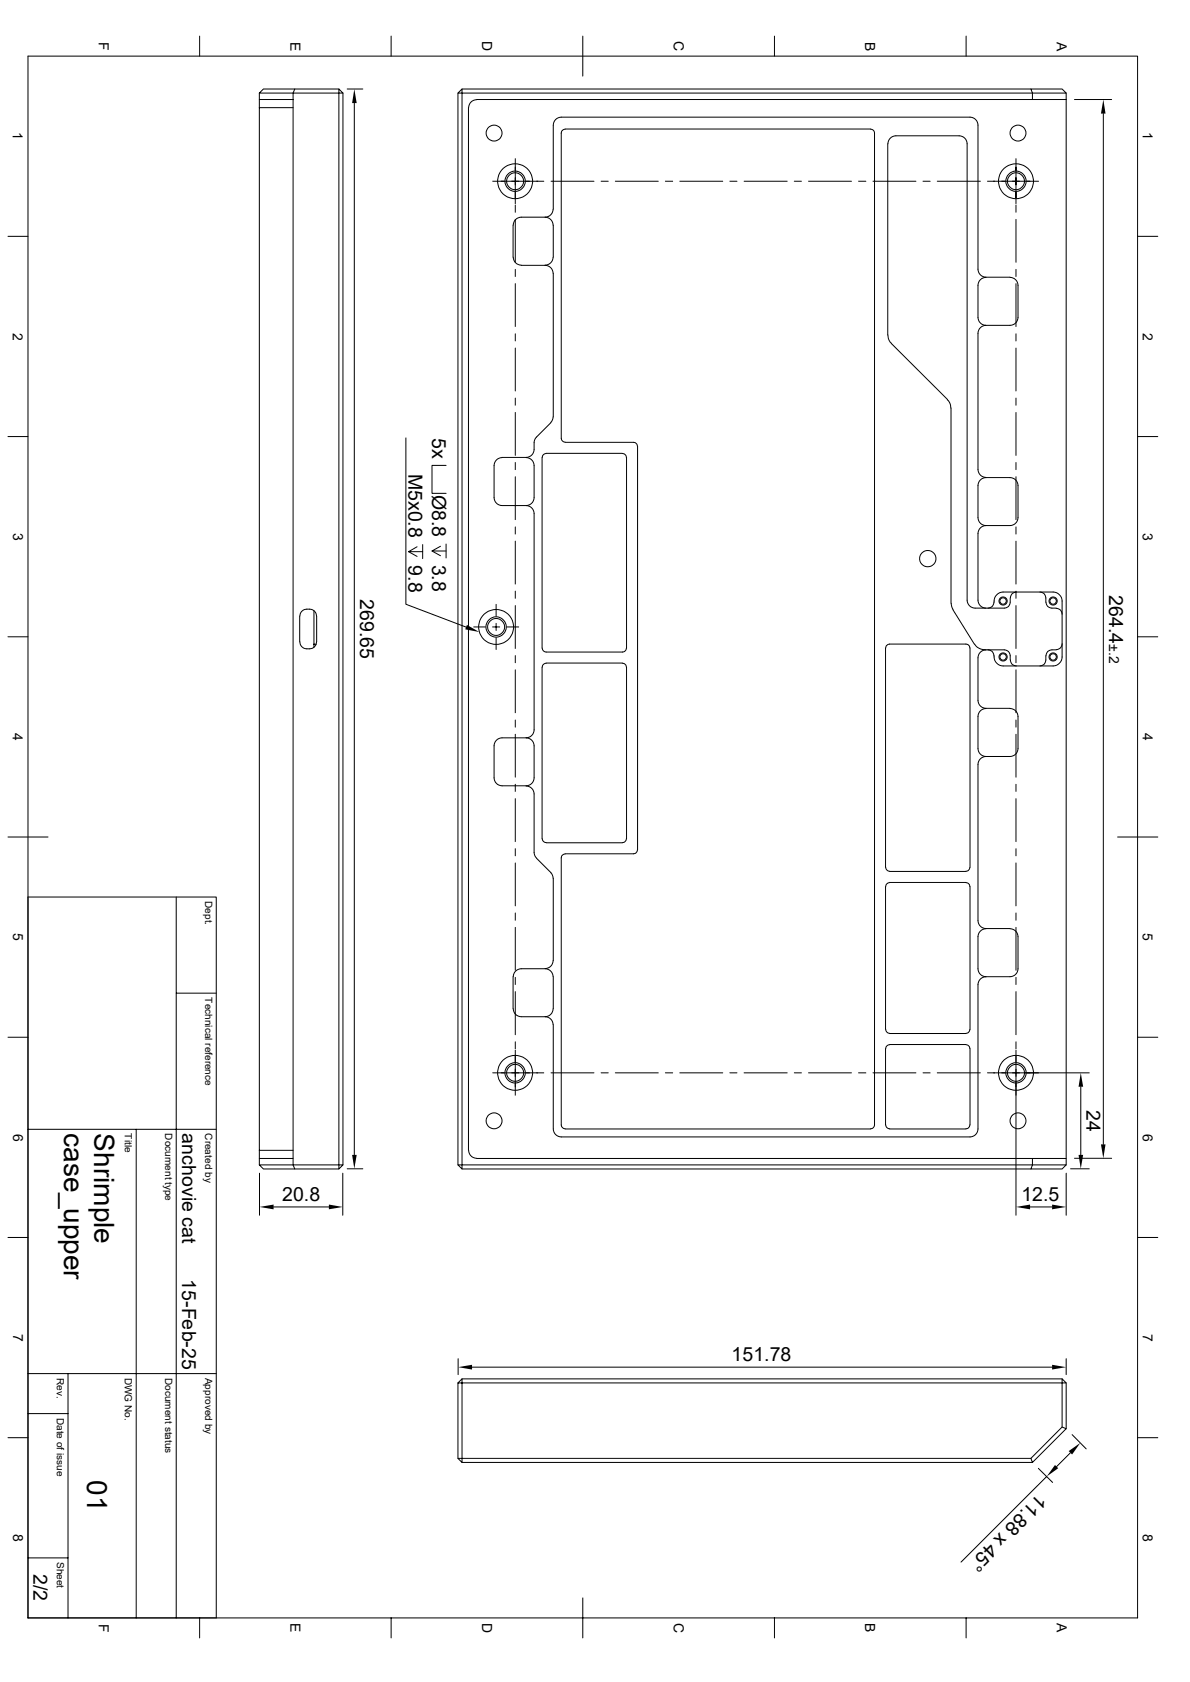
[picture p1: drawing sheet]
<svg xmlns="http://www.w3.org/2000/svg" width="297mm" height="420mm" viewBox="0 0 297 420" stroke-linecap="round" stroke-linejoin="round" font-family="sans-serif">
<g fill="none" stroke="#000" stroke-width=".25">
<path d="M7 14h276.9v390h-276.9zM49.8 9v5M97.6 9v5M145.5 9v10M193.3 9v5M241.1 9v5M64.7 24.8v2.1M64.7 23.2v1.6h8.5M64.7 26.9h8.5M64.7 26.9v260.3M65.7 22.2h7.9l-.4 1h-8.5zM73.6 22.2h11"/>
<path d="M84.6 22.2l1 1h-1zM85.6 23.2v267.7M86.7 22.2h3.9M88.4 25.7v262.7M114.3 23.2l1-1v1zM114.3 23.2v267.7M115.3 22.2h142M116.9 26.9v260.3M119 24.8h138.7v-1.6h-142.4v267.7h142.4v-1.6h8.4v1.6M119 24.9a2.02 2.02 0 0 0-2 2M128.6 39.6v11.2M141.1 32.3l-.9 .4-.1 .5v76.2l.3 .7 .7 .3"/>
<path d="M141.1 32.2h76.2M217.3 32.3l.7 .3 .3 .6v247.7l-.3 .7-.7 .3M221.6 35.9v47.8M221.6 35.9a2.02 2.02 0 0 1 2-2h15.8a2.02 2.02 0 0 1 2 2v114a2.02 2.02 0 0 0 2 1.9h7.3a1.45 1.45 0 0 0 1.4-1.4v-1.1M253.6 39.6v11.2M257.3 22.2h7.8l1 1h-8.4zM257.7 24.8h8.4M266.1 23.2v266.1M268.2 24.8h9.3M275.4 28.4v257.3M2 59h5M123 45.3h12.7"/>
<path d="M128.1 56.2v8M128.6 51.2v1.8M128.6 54.8v10.7M136.1 54.2h-6a2.02 2.02 0 0 0-2 2M136.1 54.2a2.02 2.02 0 0 1 1.9 2M137.5 45.3h10.8M138 52.2a2.02 2.02 0 0 1-1.9 2M138.1 52.2v-21a2.02 2.02 0 0 1 2-1.9h102a2.02 2.02 0 0 1 2 1.9v36a2.02 2.02 0 0 0 2 2h6M138.1 56.2v8M150 45.3h1.8M153.6 45.3h10.7M166.1 45.3h1.8"/>
<path d="M169.7 45.3h10.7M182.2 45.3h1.7M185.7 45.3h10.8M198.2 45.3h1.8M201.8 45.3h10.7M214.3 45.3h1.8M217.9 45.3h10.7M230.4 45.3h1.8M233.9 45.3h10.8M253.6 51.2v1.8M253.6 54.8v10.7M259.2 45.3h-12.7"/>
<path d="M283.9 59h5.1M128.1 64.2a2.02 2.02 0 0 0 2 2M128.6 67.3v1.7M128.6 70.8v10.7M130.1 66.3h6a2.02 2.02 0 0 1 1.9 1.9M138 64.2a2.02 2.02 0 0 1-1.9 2M138.1 68.2v35.9M246.1 69.3a2.02 2.02 0 0 0-2 1.9v8a2.02 2.02 0 0 0 2 2M252.1 69.3a2.02 2.02 0 0 1 2 1.9v8a2.02 2.02 0 0 1-2 2h-6M253.6 67.3v1.7M253.6 70.8v10.7M128.6 83.4v1.7"/>
<path d="M128.6 86.9v10.7M128.6 99.4v1.8M221.6 83.7l.2 1.1 .7 .9M222.5 85.8l14 14M236.4 99.8l.7 1 .2 1.1M246.1 81.2a2.02 2.02 0 0 0-2 2v34a2.02 2.02 0 0 0 2 2M253.6 83.4v1.7M253.6 86.9v10.7M253.6 99.4v1.8M2 109h5M101.3 109.3v41.6l15 5.7M111.3 116.2h-3.5v7h3.5"/>
<path d="M125.3 114.3a2.02 2.02 0 0 0-2 1.9v8a2.02 2.02 0 0 0 2 2h6M128.6 103v10.7M128.6 115.5v1.8M128.6 119v10.8M131.3 114.3a2.02 2.02 0 0 1 2 1.9v8a2.02 2.02 0 0 1-2 2M135.3 114.2v47.6M136.3 113.2l-.7 .3-.3 .7M136.3 113.2h19.1M137.5 105.5l-3.9 3.9a3.9 3.9 0 0 0-.3 2.8 2.02 2.02 0 0 1-2 2h-6M138 104.1l-.1 .8-.4 .6M141.1 110.4h17l.5 .2 .4 .6 .1 101-.5 .9-.5 .1h-17l-.7 .3-.3 .5v66.9l.3 .7 .7 .3M155.4 113.2l.5 .2 .5 .8-.1 47.6-.1 .5-.3 .4-.5 .1h-19.1l-.7-.3-.3-.7"/>
<path d="M237.4 101.9v48.7M246.1 119.3a2.02 2.02 0 0 0-2 1.9v8a2.02 2.02 0 0 0 2 2M246.1 119.3h6a2.02 2.02 0 0 1 2 1.9v8a2.02 2.02 0 0 1-2 2h-6M253.6 103v10.7M253.6 115.5v1.8M253.6 119v10.8M283.9 109h5.1M102 137.8l2.1 1.1M104.1 136.5l-2.1 1.3h3.5M105.5 136v3.5M107.8 137.6l2.1 1.2M109.9 136.4l-2.1 1.2h3.5"/>
<path d="M111.3 135.8v3.5M128.6 131.6v1.7M128.6 135.1v10.7M131.3 126.2a2.02 2.02 0 0 1 2 2v54a2.02 2.02 0 0 1-2 2M246.1 131.2a2.02 2.02 0 0 0-2 2v16.7a2.02 2.02 0 0 0 2 1.9M253.6 131.6v1.8M253.6 135.1v10.7M2 159h5M78.4 152.5v8.4M79 153.8a2.13 2.13 0 0 0-2.1-1.7 2.13 2.13 0 0 0-2.1 1.7v6.5a2.1 2.1 0 0 0 2.1 1.7 2.1 2.1 0 0 0 2.1-1.7M79 153.8v6.5M118.2 156.5h3"/>
<path d="M122.9 156.5h1.8M123.8 150.9v3M123.8 155.7v1.7M123.8 159.2v3M126.5 156.5h3M128.6 147.6v1.8M128.6 151.2v10.7M237.4 150.6l.5 1.6M237.8 152.2l5.4 8.7M246.6 151.8a1.8 1.8 0 0 0 1.6-2.2l.6-1.1 1.1-.6 12.9-.1a2.32 2.32 0 0 1 2.3 2.3v13.9a2.32 2.32 0 0 1-2.3 2.3h-12.4a2.51 2.51 0 0 1-2.4-2.9l-.4-.7-1-.4M253.6 147.6v1.8M253.6 151.2v10.7"/>
<path d="M253.7 147.8a1.45 1.45 0 0 0-1.5 1.5M259.5 147.8a1.45 1.45 0 0 1 1.5 1.5v1.1M261.1 150.4a1.45 1.45 0 0 0 1.5 1.4h1a1.52 1.52 0 0 1 1.5 1.6M283.9 159h5.1M78.4 160.9v.7M78.4 160.9h.5M128.6 163.7v1.8M128.6 167.3v10.7M128.6 179.8v1.8M135.3 166.6v42.8M136.3 165.6l-.7 .3-.3 .7M136.3 165.6h19.1"/>
<path d="M155.4 165.6l.5 .1 .5 .9-.1 42.8-.3 .7-.6 .3M221 161.8v54.8M221.1 161.8l.1-.5 .8-.5h19.1l.5 .2 .3 .3 .2 .5M242.1 161.8v54.8M243.2 160.8a2.95 2.95 0 0 0 2.5 1.4l5 .1a1.45 1.45 0 0 1 1.4 1.4v1.1M246.1 162.3a2.02 2.02 0 0 0-2 2v10.6a2.02 2.02 0 0 0 2 2M246.1 176.9a2.02 2.02 0 0 0-2 2v8a2.02 2.02 0 0 0 2 2M246.1 176.9h6a2.02 2.02 0 0 1 2 2v8a2.02 2.02 0 0 1-2 2h-6M252.2 164.8a1.45 1.45 0 0 0 1.5 1.5M253.6 163.7v1.8M253.6 167.3v10.7M253.6 179.8v1.8"/>
<path d="M261 163.7v1.1a1.45 1.45 0 0 1-1.5 1.5M265.1 160.7a1.45 1.45 0 0 1-1.5 1.5l-1 .1a1.45 1.45 0 0 0-1.5 1.4M128.6 183.3v10.8M128.6 195.8v1.8M128.6 199.4v10.7M131.3 196.3a2.02 2.02 0 0 1 2 1.9v15l.6 1 3.6 3.7M131.3 184.2a2.02 2.02 0 0 1 2 2v8a2.02 2.02 0 0 1-2 2M131.3 184.2h-6a2.02 2.02 0 0 0-2 2v8a2.02 2.02 0 0 0 2 2h6M246.1 188.9a2.02 2.02 0 0 0-2 2v39a2.02 2.02 0 0 0 2 2h6M253.6 183.3v10.8M253.6 195.8v1.8M253.6 199.4v10.7"/>
<path d="M2 209h10M128.6 211.9v1.8M128.6 215.5v10.7M135.3 209.4l.3 .7 .7 .3M136.3 210.4h19.1M137.5 217.9l.4 .6 .1 .8M138.1 219.3v20.6M221.1 216.6l.3 .7 .6 .3h19.1l.7-.3 .3-.7M253.6 211.9v1.8M253.6 215.5v10.7M278.9 209h10.1M7 224h47v180"/>
<path d="M44 224v180M128.6 228v1.8M128.6 231.6v10.7M138 239.9a2.02 2.02 0 0 1-1.9 2M221 221.4v35.6M222 220.4l-.8 .5-.1 .5M222 220.3h19.1M241.1 220.4l.5 .1 .3 .4 .2 .5M242.1 221.4v35.6M246.1 231.9a2.02 2.02 0 0 0-2 2v8a2.02 2.02 0 0 0 2 2M252.1 231.9a2.02 2.02 0 0 1 2 2v8a2.02 2.02 0 0 1-2 2h-6M253.6 228v1.8"/>
<path d="M253.6 231.6v10.7M2 259h5M44 248h10M128.1 243.9v8M128.1 251.9a2.02 2.02 0 0 0 2 2h6M128.1 243.9a2.02 2.02 0 0 1 2-2h6a2.02 2.02 0 0 1 1.9 2M128.6 244.1v1.7M128.6 247.6v10.8M136.1 253.9a2.02 2.02 0 0 1 1.9 2M138 251.9a2.02 2.02 0 0 1-1.9 2M138.1 243.9v8M221.1 257l.3 .7 .6 .3"/>
<path d="M222 258.1h19.1M242.1 257l-.3 .7-.7 .3M246.1 243.9a2.02 2.02 0 0 0-2 2v36a2.02 2.02 0 0 1-2 2h-102a2.02 2.02 0 0 1-2-2v-26M253.6 244.1v1.7M253.6 247.6v10.8M283.9 259h5.1M128.6 260.1v1.8M128.6 262.3v11.2M135.7 267.9h-12.7M137.5 267.9h10.8M150 267.9h1.8M153.6 267.9h10.7"/>
<path d="M166.1 267.9h1.8M169.7 267.9h10.7M182.2 267.9h1.7M185.7 267.9h10.8M198.2 267.9h1.8M201.8 267.9h10.7M214.3 267.9h1.8M217.9 267.9h10.7M221 261.8v19.1M222 260.9l-.6 .3-.3 .6M222 260.8h19.1M230.4 267.9h1.8"/>
<path d="M233.9 267.9h10.8M241.1 260.9l.7 .3 .3 .6M242.1 261.8v19.1M246.5 267.9h25.4M253.6 260.1v1.8M253.6 262.3v41.1M269.7 271.4v17M7 282h47M34 282v122M64.7 287.2v2.1M64.7 287.2h8.5M64.7 290.9h8.5l.4 1h-7.9z"/>
<path d="M64.8 292.9v10.5M73.2 289.3v-266.1h11.4v267.7h-11.4v-1.6h-8.5v1.6M73.6 291.9h11M84.6 290.9h1l-1 1zM85.6 292.9v10.5M86.7 291.8h3.9M114.3 290.9h1v1zM115.3 291.9h142M117 287.2a2.02 2.02 0 0 0 2 2M119 289.3h138.7M141.1 281.9h76.2M221.1 280.9l.3 .7 .6 .3"/>
<path d="M222 281.9h19.1M242.1 280.9l-.3 .7-.7 .3M257.7 290.9h8.4l-1 1h-7.8zM266.1 292.9v10.5M267.2 291.8h4.7M268.2 289.2h9.3M2 309h5M68.3 301.4h13.8M257.1 301.4h5.5M283.9 309h5.1M114.3 339.3v3.9M266.1 339.3v3.9"/>
<path d="M2 359h5M7 353h10M7 343h47M17 343v61M114.3 345.3v18.9M115.3 344.3h149.8M117.8 341.4h144.8M265.1 356.3l1 .4-8.4 8.5-.4-1zM265.1 344.3l1 1h-1zM265.1 356.3v-11h-149.8v-1l-1 1h1v18.9h142M266.1 345.3v11.4M267.6 358.2l3.5 3.6"/>
<path d="M283.9 359h5.1M114.3 364.2h1v1zM115.3 365.2h142.4M259.2 366.6l3.5 3.6M261.2 368.7l-21.3 21.4M267.2 362.8l-3.5 3.4M7 389h10M145.5 399v10M49.8 404v5M97.6 404v5M193.3 404v5M241.1 404v5"/>
<circle cx="123.3" cy="33.2" r="1.98"/>
<circle cx="254.1" cy="33.2" r="1.98"/>
<circle cx="128.6" cy="45.3" r="2.53"/>
<circle cx="128.6" cy="45.3" r="2.11"/>
<circle cx="128.6" cy="45.3" r="4.4"/>
<circle cx="253.6" cy="45.3" r="2.53"/>
<circle cx="253.6" cy="45.3" r="2.11"/>
<circle cx="253.6" cy="45.3" r="4.4"/>
<circle cx="231.6" cy="139.5" r="2.04"/>
<circle cx="123.8" cy="156.6" r="2.53"/>
<circle cx="123.8" cy="156.6" r="2.11"/>
<circle cx="123.8" cy="156.5" r="4.4"/>
<circle cx="250.4" cy="150.1" r=".8"/>
<circle cx="250.4" cy="150.1" r="1.02"/>
<circle cx="262.8" cy="150.1" r=".8"/>
<circle cx="262.9" cy="150.1" r="1.02"/>
<circle cx="250.4" cy="164" r=".8"/>
<circle cx="250.4" cy="164" r="1.02"/>
<circle cx="262.8" cy="164" r=".8"/>
<circle cx="262.9" cy="164" r="1.02"/>
<circle cx="123.3" cy="279.9" r="1.98"/>
<circle cx="128.6" cy="267.9" r="2.53"/>
<circle cx="128.6" cy="267.9" r="4.4"/>
<circle cx="128.6" cy="267.9" r="2.11"/>
<circle cx="253.6" cy="267.9" r="2.53"/>
<circle cx="253.6" cy="267.9" r="4.4"/>
<circle cx="253.6" cy="267.9" r="2.11"/>
<circle cx="254.1" cy="279.9" r="1.98"/>
</g>
<g fill="#000">
<path d="M88.4 22.2l.6 3.5h-1.1zM275.4 24.8l.5 3.6h-1.1zM116.5 156l3.1 1.8-3.5-.7zM269.7 267.9l.6 3.5h-1.1zM87.9 288.4h1.1l-.6 3.4zM269.2 288.4h1.1l-.6 3.4zM274.8 285.7h1.1l-.5 3.5zM64.8 301.4l3.5-.6v1.2zM82.1 300.8l3.5 .6-3.5 .6zM253.6 301.4l3.5-.6v1.2zM262.6 300.8l3.5 .6-3.5 .6zM114.3 341.4l3.5-.6v1.2z"/>
<path d="M262.6 340.8l3.5 .6-3.5 .6zM263.3 365.8l.8 .8-2.9 2.1zM266.7 362.3l2.9-2-2 2.9z"/>
</g>
<g font-size="7">
<text x="16" y="283" transform="rotate(90 16 283)">case_upper</text>
<text x="23.5" y="283" transform="rotate(90 23.5 283)">Shrimple</text>
<text x="21.7" y="369.6" transform="rotate(90 21.7 369.6)">01</text>
</g>
<g font-size="4.9">
<text x="107.8" y="109.3" transform="rotate(90 107.8 109.3)">5x</text>
<text x="102" y="118.3" transform="rotate(90 102 118.3)">M5x0.8</text>
<text x="107.8" y="123.5" transform="rotate(90 107.8 123.5)">Ø8.8</text>
<text x="102" y="141.2" transform="rotate(90 102 141.2)">9.8</text>
<text x="107.8" y="141" transform="rotate(90 107.8 141)">3.8</text>
<text x="89.9" y="149.6" transform="rotate(90 89.9 149.6)">269.65</text>
<text x="276.8" y="148.5" transform="rotate(90 276.8 148.5)">264.4</text>
<text x="271.2" y="277.2" transform="rotate(90 271.2 277.2)">24</text>
<text x="45.5" y="283" transform="rotate(90 45.5 283)">anchovie cat</text>
<text x="70.4" y="299.9">20.8</text>
<text x="254.9" y="299.9">12.5</text>
<text x="45.5" y="319.4" transform="rotate(90 45.5 319.4)">15-Feb-25</text>
<text x="182.6" y="339.9">151.78</text>
<text x="259.2" y="372.8" transform="rotate(135 259.2 372.8)">11.88 x 45°</text>
<text x="8.3" y="393.1" transform="rotate(90 8.3 393.1)">2/2</text>
</g>
<g font-size="3.5">
<text x="24.6" y="10.5" transform="rotate(90 24.6 10.5)">F</text>
<text x="72.5" y="10.4" transform="rotate(90 72.5 10.4)">E</text>
<text x="120.3" y="10.2" transform="rotate(90 120.3 10.2)">D</text>
<text x="168.1" y="10.2" transform="rotate(90 168.1 10.2)">C</text>
<text x="215.9" y="10.4" transform="rotate(90 215.9 10.4)">B</text>
<text x="263.8" y="10.4" transform="rotate(90 263.8 10.4)">A</text>
<text x="3.2" y="33.1" transform="rotate(90 3.2 33.1)">1</text>
<text x="285.2" y="33.1" transform="rotate(90 285.2 33.1)">1</text>
<text x="3.2" y="83" transform="rotate(90 3.2 83)">2</text>
<text x="285.2" y="83.1" transform="rotate(90 285.2 83.1)">2</text>
<text x="3.3" y="133.1" transform="rotate(90 3.3 133.1)">3</text>
<text x="285.2" y="133" transform="rotate(90 285.2 133)">3</text>
<text x="276.8" y="160.8" transform="rotate(90 276.8 160.8)">±.2</text>
<text x="3.2" y="183" transform="rotate(90 3.2 183)">4</text>
<text x="285.2" y="183.1" transform="rotate(90 285.2 183.1)">4</text>
<text x="3.3" y="233" transform="rotate(90 3.3 233)">5</text>
<text x="285.2" y="233" transform="rotate(90 285.2 233)">5</text>
<text x="3.3" y="283" transform="rotate(90 3.3 283)">6</text>
<text x="285.2" y="283" transform="rotate(90 285.2 283)">6</text>
<text x="3.3" y="333" transform="rotate(90 3.3 333)">7</text>
<text x="285.2" y="333" transform="rotate(90 285.2 333)">7</text>
<text x="3.3" y="383" transform="rotate(90 3.3 383)">8</text>
<text x="285.2" y="383" transform="rotate(90 285.2 383)">8</text>
<text x="24.6" y="405.4" transform="rotate(90 24.6 405.4)">F</text>
<text x="72.5" y="405.3" transform="rotate(90 72.5 405.3)">E</text>
<text x="120.3" y="405.2" transform="rotate(90 120.3 405.2)">D</text>
<text x="168.1" y="405.2" transform="rotate(90 168.1 405.2)">C</text>
<text x="215.9" y="405.3" transform="rotate(90 215.9 405.3)">B</text>
<text x="263.8" y="405.3" transform="rotate(90 263.8 405.3)">A</text>
</g>
<g font-size="2.5">
<text x="51.2" y="225" transform="rotate(90 51.2 225)">Dept.</text>
<text x="51.2" y="249" transform="rotate(90 51.2 249)">Technical reference</text>
<text x="31.2" y="283" transform="rotate(90 31.2 283)">Title</text>
<text x="41.2" y="283" transform="rotate(90 41.2 283)">Document type</text>
<text x="51.2" y="283" transform="rotate(90 51.2 283)">Created by</text>
<text x="14.2" y="344" transform="rotate(90 14.2 344)">Rev.</text>
<text x="31.2" y="344" transform="rotate(90 31.2 344)">DWG No.</text>
<text x="41.2" y="344" transform="rotate(90 41.2 344)">Document status</text>
<text x="51.2" y="344" transform="rotate(90 51.2 344)">Approved by</text>
<text x="14.2" y="354" transform="rotate(90 14.2 354)">Date of issue</text>
<text x="14.2" y="390" transform="rotate(90 14.2 390)">Sheet</text>
</g>
</svg>
